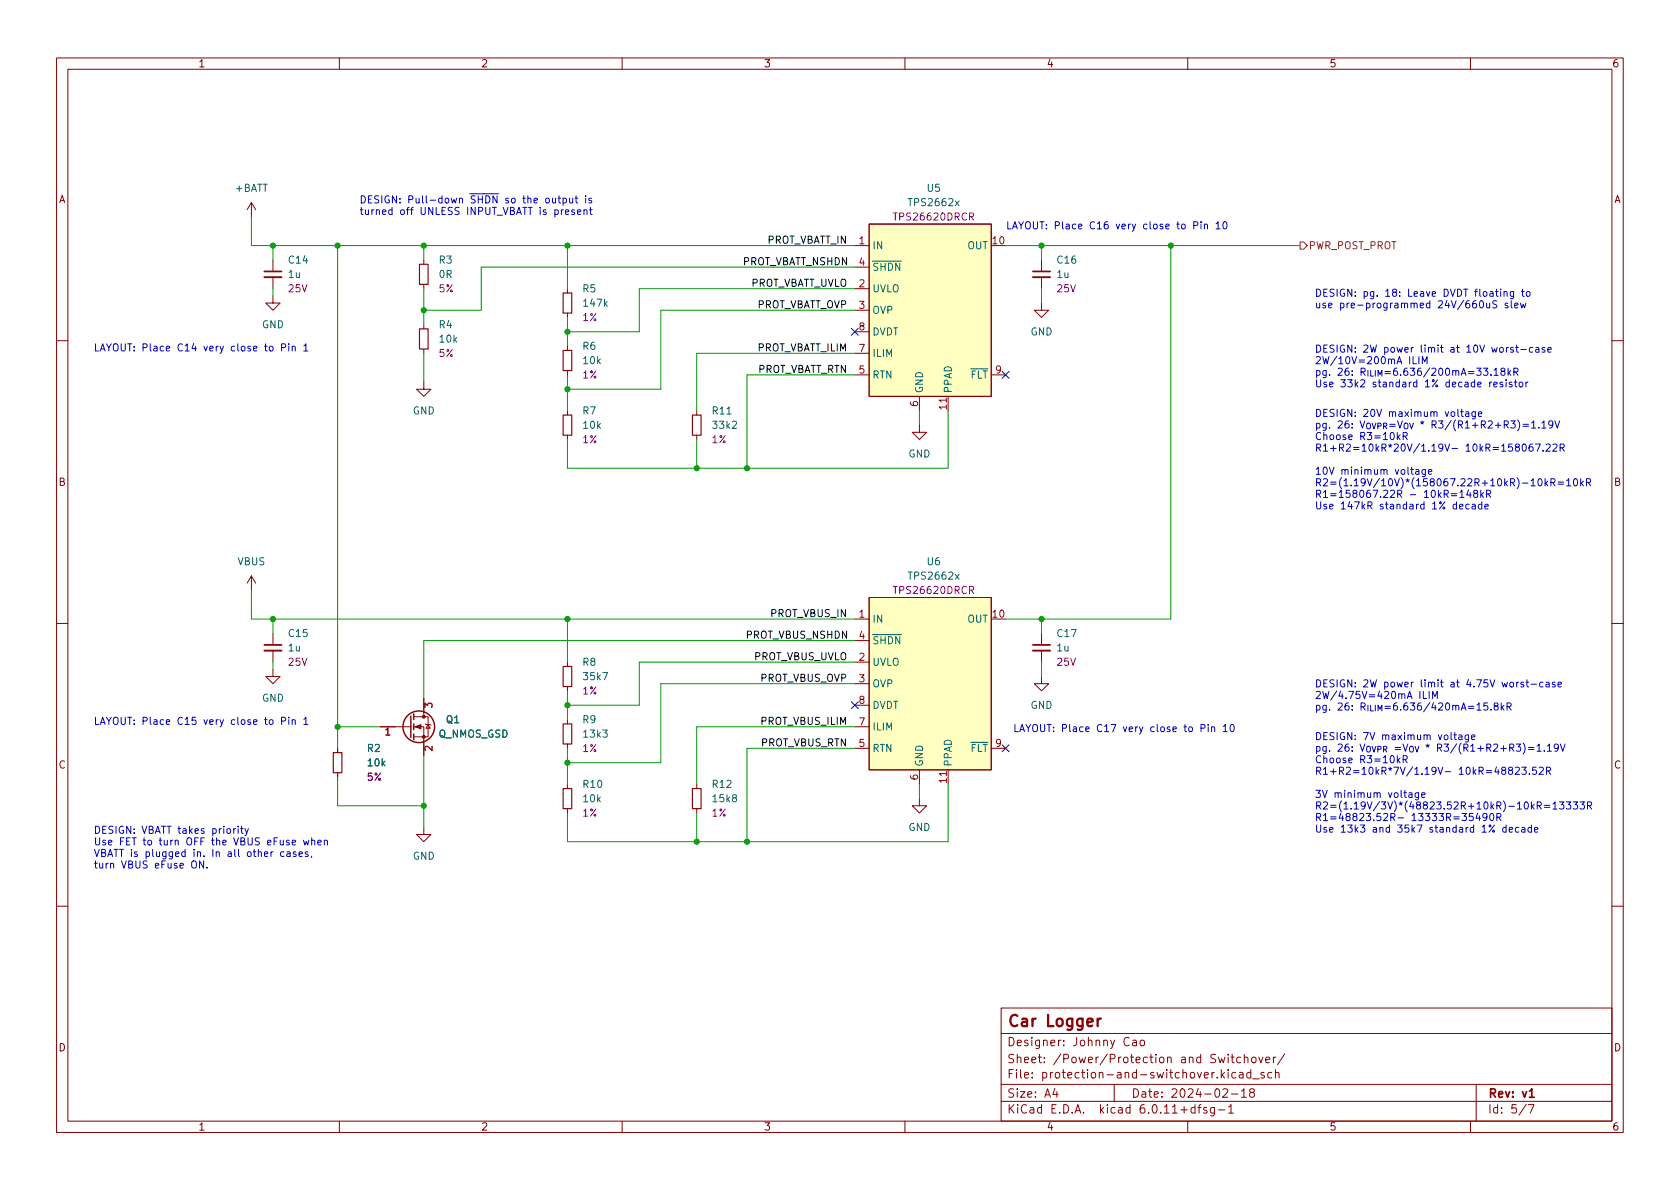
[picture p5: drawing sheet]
<svg xmlns="http://www.w3.org/2000/svg" width="297mm" height="210mm" viewBox="0 0 297 210" stroke-linecap="round" stroke-linejoin="round" font-family="sans-serif">
<g fill="none" stroke="#840000" stroke-width=".18">
<path d="M10 10.2h277v190.1h-277zM12 12.2h273v186.1h-273zM60 10.2v2M110 10.2v2M160 10.2v2M210 10.2v2M260 10.2v2M44.4 35.8v2.5M44.4 35.8l-.7 1.3M44.4 35.8l.8 1.3M153.7 39.6h21.6v30.5h-21.6zM48.3 52.3v1.3h1.2l-1.2 1.3-1.3-1.3h1.3"/>
<path d="M48.3 46v2M48.3 49v2M74.9 46v.7M74.9 50.3v.7M74.9 57.4v.8M100.3 51v.8M100.3 55.4v.7M151.1 43.4h2.6M151.1 51h2.6M151.1 54.9h2.6M151.1 47.2h2.6M151.1 58.7h2.6"/>
<path d="M175.3 43.4h2.5M184.1 53.6v1.3h1.3l-1.3 1.2-1.2-1.2h1.2M184.1 46v2M184.1 49v2M10 60.2h2M74.9 67.6v1.2h1.3l-1.3 1.3-1.2-1.3h1.2M74.9 61.7v.8M100.3 61.2v.8M100.3 65.5v.8M100.3 72.6v.8M100.3 77v.7M123.2 72.6v.8"/>
<path d="M123.2 77v.7M151.1 66.3h2.6M151.1 62.5h2.6M162.6 75.2v1.2h1.2l-1.2 1.3-1.3-1.3h1.3M162.6 70.1v2.5M167.6 70.1v2.5M175.3 66.3h2.5M285 60.2h2M10 110.2h2M44.4 101.8l-.7 1.3M44.4 101.8v2.6M44.4 101.8l.8 1.3"/>
<path d="M48.3 118.4v1.2h1.2l-1.2 1.3-1.3-1.3h1.3M48.3 112v2M48.3 115.1v2M100.3 117.1v.8M151.1 109.5h2.6M151.1 117.1h2.6M151.1 113.3h2.6M153.7 105.7h21.6v30.4h-21.6zM175.3 109.5h2.5M184.1 119.6v1.3h1.3l-1.3 1.3-1.2-1.3h1.2M184.1 112v2M184.1 115.1v2"/>
<path d="M285 110.2h2M59.7 132.3v.8M59.7 136.6v.8M67.3 128.5h5.3M73.2 128.5h1.7v5.1M73.2 126.7h2.5v3.6h-2.5M74.9 123.4v3.3M75.2 128l.1 .1h.8l.1 .2M75.7 128.1l.4 .7h-.8zM100.3 121.4v.8M100.3 127.2v.8M100.3 131.6v.7"/>
<path d="M100.3 138.7v.7M123.2 138.7v.7M151.1 128.5h2.6M151.1 120.9h2.6M151.1 132.3h2.6M151.1 124.7h2.6M162.6 136.1v2.6M167.6 136.1v2.6M175.3 132.3h2.5M74.9 146.3v1.3h1.3l-1.3 1.2-1.2-1.2h1.2M100.3 143v.8M123.2 143v.8"/>
<path d="M162.6 141.2v1.3h1.2l-1.2 1.3-1.3-1.3h1.3M10 160.2h2M177 178.3h108v20h-108zM285 160.2h2M60 198.3v2M110 198.3v2M160 198.3v2M177 194.8h108M177 191.8h108M177 182.8h108M182.5 190.5v.1M182.5 189.7v.1"/>
<path d="M184.6 187.8v.1M184.6 187v.1M187.6 183.9l-.3 .1-.2 .2M188.1 184.8v.1M188.1 184v.1M197 191.8v3M203.3 186.9h.6M203.5 186.4v1.3l.4 .2M204.4 186.4v.2M204.4 186.9v1M205.1 187l.4-.1 .3 .3v.4l-.3 .3h-.4l-.1-.3v-.4zM206.4 187.1l.2-.2 .4 .1 .1 .9"/>
<path d="M206.4 186.9v1M210 198.3v2M215.4 196.3h1.2M217.2 195.8l.4-.5v1.5M217.2 196.8h.9M217.7 193.5h1.2M218.5 189.7l-.4-.1-.3 .3v.4l.1 .3h.6M219.1 189.7h.6l.1 .9M219.5 193l.4-.5v1.5M219.5 194h.9M219.8 190l-.5 .1a.29 .29 0 0 0-.2 .2 .29 .29 0 0 0 .2 .3h.5M221.1 189.7l-.4-.1-.3 .3v.4l.2 .3h.5"/>
<path d="M221.1 189.1v1.5M221.2 193.2l-.3-.3 .1-.2 .2-.2 .4 .1 .2 .2-.1 .2-.6 .2-.2 .3 .1 .4 .2 .1h.4l.2-.3-.1-.4-.2-.1M221.5 190.8h1.1M223.5 189.7l-.4-.1-.2 .2 .1 .3 .5 .1v.4h-.6M224.9 189.7l-.5-.1-.3 .3v.4l.2 .3h.6M225.5 189.8l.2-.2 .4 .1v.9M225.5 189.1v1.5M227.1 186.4l-1.2 1.9M260 198.3v2M261 191.8v6.5M270.2 195.3h1l-.6 1.5"/>
</g>
<path d="M74.2 58.2h1.5v3.5h-1.5zM74.2 46.7h1.5v3.6h-1.5zM99.6 51.8h1.5v3.6h-1.5zM99.6 73.4h1.5v3.6h-1.5zM99.6 62h1.5v3.5h-1.5zM122.4 73.4h1.6v3.6h-1.6zM99.6 117.9h1.5v3.5h-1.5zM58.9 133.1h1.6v3.5h-1.6zM99.6 128h1.5v3.6h-1.5zM99.6 139.4h1.5v3.6h-1.5zM122.4 139.4h1.6v3.6h-1.6z" fill="none" stroke="#840000" stroke-width=".2"/>
<g fill="none" stroke="#006464" stroke-width=".18">
<path d="M168.9 35.5l.7 .9M169.6 35.5l-.7 .9M107 53.7l.4 .5M107.4 53.3l-.5 .5M154.3 46.2h5.1M128.5 73.2h.8M129.5 74.6l.5-.1 .2 .3-.8 1h.8M171.6 65.2h3.1M106.6 118.9h.8l-.5 1.3M154.3 112.2h5.1M168.9 101.6l.7 .8M169.6 101.6l-.7 .8"/>
<path d="M106.6 129.1h.8l-.5 .5 .4 .1v.5l-.2 .2-.5-.2M171.6 131.3h3.1M129.7 141.1l-.2-.3 .1-.2 .1-.1 .4 .1 .1 .2v.1l-.6 .2-.1 .2 .1 .4 .1 .1h.3l.2-.2v-.4l-.2-.1"/>
</g>
<path d="M46.7 49h3.1M182.6 49h3.1M46.7 115.1h3.1M182.6 115.1h3.1" fill="none" stroke="#840000" stroke-width=".33"/>
<path d="M46.7 48h3.1M182.6 48h3.1M46.7 114h3.1M182.6 114h3.1" fill="none" stroke="#840000" stroke-width=".3"/>
<g fill="none" stroke="#840000" stroke-width=".25">
<path d="M72.6 126.6v3.8M73.2 126.2v1M73.2 128v1M73.2 129.8v1"/>
<circle cx="74" cy="128.5" r="2.79"/>
</g>
<g fill="#840000" stroke="#840000" stroke-width=".18">
<path d="M73.4 128.5l1-.4v.8z"/>
<circle cx="74.9" cy="130.3" r=".25"/>
<circle cx="74.9" cy="126.7" r=".25"/>
</g>
<path d="M167.3 70.4v.7M68.2 129.1l.4-.4v1.3M75.1 125.1v-.8l.5 .5 .1-.4h.6l.1 .2-.1 .5M76.4 132v.8l-.9-.8-.4 .2 .1 .5M167.3 136.4v.8" fill="none" stroke="#a90000" stroke-width=".18"/>
<g fill="#ffffc2" stroke="#ffffc2" stroke-width=".18">
<path d="M153.7 105.7h21.6v30.4h-21.6z"/>
<path d="M153.7 39.6h21.6v30.5h-21.6z"/>
</g>
<path d="M171.4 38.3h.6l.1-.2v-.3l-.7-.1v1.2M171.7 38.3l.4 .6M171.4 104.4l.6-.1 .1-.2v-.3l-.7-.1v1.3M171.7 104.4l.4 .6" fill="none" stroke="#840084" stroke-width=".18"/>
<path d="M229.9 42.8h.6l.6 .6-.6 .7h-.6z" fill="none" stroke="#725600" stroke-width=".18"/>
<g fill="none" stroke="#0000c2" stroke-width=".18">
<path d="M69.3 37.2l-.3-.1-.3 .2 .1 .6h.5M69.3 36.7v1.2M79.8 35l.2 .9 .3-.6 .2 .6 .3-.9M81.2 35.2l.2-.2 .3 .1 .1 .8M81.2 35v.9M103.6 34.6v.1M103.6 35v.9M104.6 35.1l-.3-.1-.2 .2 .1 .2 .4 .1v.3h-.5M211.1 39.9l.6-.1 .1-.2-.1-.3-.6-.1v1.3M215 39.6l.4-.4v1.3M216.3 39.3l.2-.1a.68 .68 0 0 1 .5 .6 .68 .68 0 0 1-.5 .7l-.2-.1-.1-.4zM215 40.5h.7"/>
<path d="M250 53.8l.2-.2 .3 .1 .1 .7M251.1 54l.6-.1v-.2l-.4-.1-.2 .2 .1 .6h.5M252.8 53.7l-.4-.1-.2 .2 .1 .6h.5M252.8 53.2v1.2M264.7 53.2h-.5l-.3 .2 .2 .3 .5 .3v.3l-.2 .1h-.5M267.6 51.6v1l-.2 .2h-.3M267.6 51.6h-.3l-.3 .2 .1 .5h.5M269 51.6h.5M49.8 61.5l.6-.1 .1-.2v-.3l-.7-.1v1.3M53.7 61.2l.4-.4v1.3M53.7 62.1h.7M238.5 77.3l.6-.1-.1-.2-.3-.1-.2 .2v.6h.5"/>
<path d="M245.5 63.6l.2-.1h.3v.8M246 63.7l.2-.2h.3l.1 .8M247 64.3l.4-1.2 .4 1.2M247.1 64h.6M248.1 77.1h.6l.1-.2v-.3l-.7-.1v1.2M248.4 77.1l.4 .6M250.5 67.6h-.4l-.2 .2 .1 .6h.5M250.5 67.1v1.3M253.2 78.9l.3-.4v1.3M253.2 79.8h.7M253.5 73l.2-.2 .3 .1 .1 .8M254.7 61.4h.5"/>
<path d="M254.9 61v1.1l.3 .2M255.1 79.1l-.2 .2h-.3l-.2-.2 .1-.5 .4-.1 .1 .1a.84 .84 0 0 1-.3 1.2h-.2M255.5 78.5l.4 1.3 .4-1.3M256.7 79.3h1M259.3 61.4l.4-.4v1.3M259.3 62.3h.8M261.4 73.2l.6-.1-.1-.2-.3-.1-.2 .2 .1 .6h.4M263.8 61.4l.2 .9 .2-.6 .3 .6 .2-.9M267.7 65.8l.6-.1 .1-.2-.1-.3-.6-.1v1.3M268 65.8l.4 .6M272.6 74.8l.4-.4v1.3M272.6 75.7h.7"/>
<path d="M273.7 61.9l.6-.2-.1-.2-.3-.1-.2 .2v.6h.5M274.6 75l-.3 .2h-.2l-.3-.2 .1-.5 .4-.1 .2 .1a.84 .84 0 0 1-.3 1.2h-.3M274.6 78.6l.5-.1 .2 .4-.8 .9h.8M274.9 74.4l.4 1.3 .5-1.3M275.8 79.2l.7-.1 .1-.2-.1-.3-.7-.1v1.3M276.1 79.2l.5 .6M244.7 83.2l.2-.2 .3 .1v.8M245.9 86.8l.4-.1 .3 .4-.8 .9h.8M247.1 87.4l.6-.1 .1-.2v-.3l-.7-.1v1.3M247.4 87.4l.4 .6M249.4 87.5h.9M251.8 89.2h-.4l-.2 .2 .1 .5h.5"/>
<path d="M251.8 88.7v1.3M252.6 83.5l.6-.2-.1-.2-.4-.1-.1 .2v.6h.5M262.8 87.4l.6-.1 .2-.2-.1-.3-.7-.1v1.3M263.1 87.4l.5 .6M272 84.8l.2-.2a.68 .68 0 0 1 .5 .7 .68 .68 0 0 1-.5 .6l-.2-.1-.1-.4zM273.2 84.6v1.3M273.3 85.4l.4 .5M273.7 85.1l-.5 .5M274.2 85.3h.6l.1-.2v-.3l-.7-.2v1.3M274.5 85.3l.4 .6M275.5 85.3h1M275.5 85.6h1"/>
<path d="M277 85l.4-.4v1.3M277 85.9h.7M278.4 84.7l.1-.1a.68 .68 0 0 1 .4 .7 .68 .68 0 0 1-.4 .6 .85 .85 0 0 1-.1-1.2zM279.5 84.6v1.3M279.6 85.4l.4 .5M280 85.1l-.5 .5M280.5 85.3h.6l.1-.2v-.3l-.7-.2v1.3M280.8 85.3l.4 .6M49.8 127.5l.6-.1 .1-.1v-.3l-.7-.2v1.3M53.7 127.2l.4-.4v1.3M53.7 128.1h.7M212.3 128.8l.7-.1 .1-.2-.1-.3-.7-.1v1.3"/>
<path d="M216.3 128.5l.3-.4v1.3M216.3 129.4h.7M217.6 128.2l.2-.1a.68 .68 0 0 1 .4 .6 .68 .68 0 0 1-.4 .7l-.2-.1-.1-.4zM238.5 134.5l.6-.2-.1-.2-.3-.1-.2 .2v.6h.5M247.3 122.8l.2-.1h.3v.8M247.8 122.9l.2-.2h.3l.1 .8M248.1 134.3l.6-.1 .1-.2v-.3l-.7-.1v1.3M248.4 134.3l.4 .6M248.8 123.5l.4-1.2 .5 1.2M248.9 123.2h.6M252 136l.3-.3v1.2M252 136.9h.7"/>
<path d="M252.3 130.1l.2-.1h.3l.1 .8M253.9 136.2l-.2 .3h-.3l-.2-.3 .1-.5h.4l.1 .1a.84 .84 0 0 1-.3 1.1h-.2M254.3 135.7l.4 1.2 .4-1.2M254.7 120.6h.5M254.9 120.2v1.1l.3 .2M255.5 136.5h1M260.2 130.4l.6-.1-.1-.3h-.3l-.2 .1v.6h.5M265.6 120.6l.2 .9 .2-.6 .3 .6 .2-.9M266.5 125l.6-.1 .1-.2-.1-.3-.6-.1v1.3M266.8 125l.4 .6M272.2 135.8l.4-.1 .3 .3-.8 .9h.8M273.4 136.3h.6l.2-.2-.1-.3-.7-.1v1.2"/>
<path d="M273.6 131.9l.3-.3v1.2M273.6 132.8h.7M273.7 136.3l.5 .6M275.5 121.1l.6-.2-.1-.2-.3-.1-.2 .2v.6h.5M275.5 132.1l-.2 .3h-.3l-.2-.3 .1-.5h.4l.2 .1a.84 .84 0 0 1-.3 1.1h-.3M275.9 131.6l.4 1.2 .4-1.2M19.5 152.8l.2-.1h.3l.1 .8M32.7 150.7l-.3-.1-.3 .3 .1 .5h.5M32.7 150.2v1.3M41.3 148.1l.4 1.3 .5-1.3M43.3 146.5l.3 .9M43.9 150.7l.3-.1 .2 .3v.3l-.2 .3-.3-.1-.2-.2z"/>
<path d="M43.9 146.5l-.4 1.2-.2 .1M50.2 150.7l-.4-.1-.2 .3 .1 .5h.5M53.7 148.6l.2 .8 .2-.6 .3 .6 .2-.8M243.5 140.4l.2-.2h.3v.8M245.9 144.5l.6-.1 .1-.1v-.3l-.7-.2v1.3M246.2 144.5l.4 .6M247.2 144.6h.9M251.4 140.6l.6-.1-.1-.3h-.4l-.1 .2v.6h.5M260.5 146.4l-.3-.1-.3 .3 .2 .5h.4M260.5 145.9v1.3M262.1 146.3l.3-.4v1.3M262.1 147.2h.7"/>
<path d="M263.5 144l.2-.2a.68 .68 0 0 1 .4 .7 .68 .68 0 0 1-.4 .6l-.2-.1-.1-.4zM264.7 144.5l.6-.1 .1-.1-.1-.3-.6-.2v1.3M265 144.5l.4 .6M271.8 142.5l.6-.1 .1-.2v-.3l-.7-.1v1.3M272.1 142.5l.4 .6M273.1 142.4h.9M273.1 142.8h.9M274.6 142.2l.3-.4v1.3M274.6 143.1h.7M275.7 141.8h.8l-.4 .5 .4 .1v.5l-.2 .2-.6-.2M276.9 141.8h.8l-.4 .5 .4 .1v.5l-.2 .2-.6-.2M278.1 141.8h.8l-.4 .5 .4 .1v.5l-.2 .2-.6-.2"/>
<path d="M279.4 141.8h.7l-.4 .5 .4 .1v.5l-.2 .2-.5-.2M280.7 142.5l.6-.1 .1-.2v-.3l-.7-.1v1.3M281 142.5l.4 .6"/>
</g>
<g fill="none" stroke="#009600" stroke-width=".18">
<path d="M44.4 38.3v5.1h106.7M48.3 43.4v2.6M48.3 51v1.3M59.7 43.4v88.9M74.9 43.4v2.6M74.9 51v6.4M100.3 43.4v7.6M100.3 56.1v5.1M151.1 51h-38.1v7.7h-12.7M151.1 54.9h-34.3v13.9h-16.5M151.1 47.2h-66v7.7h-10.2M177.8 43.4h52.1"/>
<path d="M184.1 43.4v2.6M184.1 51v2.6M207 43.4v66.1h-29.2M74.9 62.5v5.1M100.3 66.3v6.3M123.2 77.7v5.1M151.1 62.5h-27.9v10.1M151.1 66.3h-19v16.5M162.6 72.6v2.6M167.6 72.6v10.2h-67.3v-5.1M44.4 104.4v5.1h106.7M48.3 109.5v2.5"/>
<path d="M48.3 117.1v1.3M100.3 109.5v7.6M151.1 113.3h-76.2v10.1M151.1 117.1h-38.1v7.6h-12.7M184.1 109.5v2.5M184.1 117.1v2.5M59.7 128.5h7.6M59.7 137.4v5.1h15.2M74.9 133.6v12.7M100.3 122.2v5M100.3 132.3v6.4M151.1 128.5h-27.9v10.2"/>
<path d="M151.1 120.9h-34.3v14h-16.5M151.1 132.3h-19v16.5M162.6 138.7v2.5M167.6 138.7v10.1h-67.3v-5M123.2 143.8v5"/>
</g>
<path d="M150.5 58.1l1.2 1.2M151.7 58.1l-1.2 1.2M177.2 65.7l1.2 1.2M178.4 65.7l-1.2 1.2M150.5 124.1l1.2 1.2M151.7 124.1l-1.2 1.2M177.2 131.7l1.2 1.2M178.4 131.7l-1.2 1.2" fill="none" stroke="#000084" stroke-width=".18"/>
<g fill="#009600" stroke="#009600" stroke-width=".18">
<circle cx="100.3" cy="68.8" r=".46"/>
<circle cx="100.3" cy="58.7" r=".46"/>
<circle cx="100.3" cy="43.4" r=".46"/>
<circle cx="123.2" cy="82.8" r=".46"/>
<circle cx="132.1" cy="148.8" r=".46"/>
<circle cx="123.2" cy="148.8" r=".46"/>
<circle cx="100.3" cy="134.9" r=".46"/>
<circle cx="100.3" cy="124.7" r=".46"/>
<circle cx="100.3" cy="109.5" r=".46"/>
<circle cx="74.9" cy="142.5" r=".46"/>
<circle cx="48.3" cy="109.5" r=".46"/>
<circle cx="59.7" cy="128.5" r=".46"/>
<circle cx="59.7" cy="43.4" r=".46"/>
<circle cx="48.3" cy="43.4" r=".46"/>
<circle cx="74.9" cy="43.4" r=".46"/>
<circle cx="74.9" cy="54.9" r=".46"/>
<circle cx="184.1" cy="109.5" r=".46"/>
<circle cx="184.1" cy="43.4" r=".46"/>
<circle cx="207" cy="43.4" r=".46"/>
<circle cx="132.1" cy="82.8" r=".46"/>
</g>
<g font-size="2.8" fill="#840000">
<text x="178" y="182.2">Car</text>
<text x="185" y="182.2">Logger</text>
</g>
<g font-size="2.1" fill="#840000">
<text x="178" y="185.5">Designer:</text>
<text x="189.7" y="185.5">Johnny</text>
<text x="198.7" y="185.5">Cao</text>
<text x="178" y="191.2">File:</text>
<text x="178" y="188.5">Sheet:</text>
<text x="184.1" y="191.2">protection-and-switchover.kicad_sch</text>
<text x="186.2" y="188.5">/Power/Protection</text>
<text x="208.8" y="188.5">and</text>
<text x="214.2" y="188.5">Switchover/</text>
<text x="178" y="197.4">KiCad</text>
<text x="178" y="194.6">Size:</text>
<text x="184.7" y="194.6">A4</text>
<text x="185.7" y="197.4">E.D.A.</text>
<text x="194.6" y="197.4">kicad</text>
<text x="200" y="194.6">Date:</text>
<text x="201.8" y="197.4">6.0.11+dfsg-1</text>
<text x="207" y="194.6">2024-02-18</text>
<text x="263" y="194.6">Rev:</text>
<text x="263" y="197.4">Id:</text>
<text x="267.1" y="197.4">5/7</text>
<text x="269.1" y="194.6">v1</text>
</g>
<g font-size="1.8" fill="#840000">
<text x="35" y="12.3">1</text>
<text x="85" y="12.3">2</text>
<text x="135" y="12.3">3</text>
<text x="185" y="12.3">4</text>
<text x="235" y="12.3">5</text>
<text x="285" y="12.3">6</text>
<text x="10.4" y="36.3">A</text>
<text x="285.4" y="36.3">A</text>
<text x="10.3" y="86.3">B</text>
<text x="285.3" y="86.3">B</text>
<text x="10.3" y="136.3">C</text>
<text x="285.3" y="136.3">C</text>
<text x="10.3" y="186.3">D</text>
<text x="285.3" y="186.3">D</text>
<text x="35" y="200.3">1</text>
<text x="85" y="200.3">2</text>
<text x="135" y="200.3">3</text>
<text x="185" y="200.3">4</text>
<text x="235" y="200.3">5</text>
<text x="285" y="200.3">6</text>
</g>
<g font-size="1.8" fill="#006464">
<text x="41.4" y="34.3">+BATT</text>
<text x="163.8" y="34.3">U5</text>
<text x="160.4" y="36.8">TPS2662x</text>
<text x="50.8" y="47">C14</text>
<text x="77.5" y="47">R3</text>
<text x="154.2" y="44.5">IN</text>
<text x="171" y="44.5">OUT</text>
<text x="186.7" y="47">C16</text>
<text x="50.8" y="49.5">1u</text>
<text x="77.5" y="49.5">0R</text>
<text x="102.9" y="52.1">R5</text>
<text x="154.2" y="52.1">UVLO</text>
<text x="154.2" y="48.3">~{SHDN}</text>
<text x="186.7" y="49.5">1u</text>
<text x="46.2" y="58.4">GND</text>
<text x="77.5" y="58.4">R4</text>
<text x="102.9" y="54.6">147k</text>
<text x="154.2" y="55.9">OVP</text>
<text x="154.2" y="59.7">DVDT</text>
<text x="182.1" y="59.7">GND</text>
<text x="77.5" y="61">10k</text>
<text x="102.9" y="62.2">R6</text>
<text x="102.9" y="64.8">10k</text>
<text x="154.2" y="63.5">ILIM</text>
<text x="154.2" y="67.3">RTN</text>
<text x="163.6" y="69.6" transform="rotate(-90 163.6 69.6)">GND</text>
<text x="168.7" y="69.6" transform="rotate(-90 168.7 69.6)">PPAD</text>
<text x="171.5" y="67.3">~{FLT}</text>
<text x="72.9" y="73.7">GND</text>
<text x="102.9" y="73.7">R7</text>
<text x="102.9" y="76.2">10k</text>
<text x="125.7" y="73.7">R11</text>
<text x="125.7" y="76.2">33k2</text>
<text x="160.5" y="81.3">GND</text>
<text x="41.9" y="100.3">VBUS</text>
<text x="163.8" y="100.3">U6</text>
<text x="160.4" y="102.9">TPS2662x</text>
<text x="50.8" y="113">C15</text>
<text x="154.2" y="110.5">IN</text>
<text x="171" y="110.5">OUT</text>
<text x="186.7" y="113">C17</text>
<text x="50.8" y="115.6">1u</text>
<text x="102.9" y="118.1">R8</text>
<text x="154.2" y="118.1">UVLO</text>
<text x="154.2" y="114.3">~{SHDN}</text>
<text x="186.7" y="115.6">1u</text>
<text x="46.2" y="124.5">GND</text>
<text x="102.9" y="120.7">35k7</text>
<text x="154.2" y="121.9">OVP</text>
<text x="154.2" y="125.7">DVDT</text>
<text x="182.1" y="125.7">GND</text>
<text x="77.5" y="130.8">Q_NMOS_GSD</text>
<text x="78.7" y="128.3">Q1</text>
<text x="102.9" y="128.3">R9</text>
<text x="102.9" y="130.8">13k3</text>
<text x="154.2" y="129.5">ILIM</text>
<text x="64.8" y="133.4">R2</text>
<text x="64.8" y="135.9">10k</text>
<text x="154.2" y="133.4">RTN</text>
<text x="163.6" y="135.6" transform="rotate(-90 163.6 135.6)">GND</text>
<text x="168.7" y="135.6" transform="rotate(-90 168.7 135.6)">PPAD</text>
<text x="171.5" y="133.4">~{FLT}</text>
<text x="102.9" y="139.7">R10</text>
<text x="102.9" y="142.2">10k</text>
<text x="125.7" y="139.7">R12</text>
<text x="125.7" y="142.2">15k8</text>
<text x="160.5" y="147.3">GND</text>
<text x="72.9" y="152.4">GND</text>
</g>
<g font-size="1.8" fill="#0000c2">
<text x="63.5" y="36">DESIGN:</text>
<text x="72.1" y="36">Pull-down</text>
<text x="83.3" y="36">~{SHDN}</text>
<text x="89.5" y="36">so</text>
<text x="92.8" y="36">the</text>
<text x="96.9" y="36">output</text>
<text x="63.5" y="38">turned</text>
<text x="70.7" y="38">off</text>
<text x="74.4" y="38">UNLESS</text>
<text x="82.8" y="38">INPUT_VBATT is</text>
<text x="98.5" y="38">present</text>
<text x="177.8" y="40.5">LAYOUT: Place</text>
<text x="192.7" y="40.5">C16</text>
<text x="197.5" y="40.5">very</text>
<text x="202.5" y="40.5">close</text>
<text x="208.6" y="40.5">to</text>
<text x="211.6" y="40.5">Pin</text>
<text x="232.4" y="52.5">DESIGN:</text>
<text x="241" y="52.5">pg.</text>
<text x="245" y="52.5">18:</text>
<text x="249.1" y="52.5">Leave</text>
<text x="255.6" y="52.5">DVDT floating</text>
<text x="269.7" y="52.5">to</text>
<text x="232.4" y="54.5">use</text>
<text x="236.8" y="54.5">pre-programmed</text>
<text x="254.3" y="54.5">24V/660uS</text>
<text x="266.3" y="54.5">slew</text>
<text x="16.5" y="62.1">LAYOUT: Place</text>
<text x="31.5" y="62.1">C14</text>
<text x="36.3" y="62.1">very</text>
<text x="41.2" y="62.1">close</text>
<text x="47.3" y="62.1">to</text>
<text x="50.3" y="62.1">Pin</text>
<text x="232.4" y="62.3">DESIGN:</text>
<text x="232.4" y="64.4">2W/10V=200mA</text>
<text x="241" y="62.3">2W power</text>
<text x="249" y="64.4">ILIM</text>
<text x="251.4" y="62.3">limit</text>
<text x="256.8" y="62.3">at</text>
<text x="259.8" y="62.3">10V</text>
<text x="264.4" y="62.3">worst-case</text>
<text x="232.4" y="66.4">pg.</text>
<text x="232.4" y="68.5">Use</text>
<text x="236.4" y="66.4">26:</text>
<text x="237" y="68.5">33k2</text>
<text x="240.6" y="66.4">R_{ILIM}=6.636/200mA=33.18kR</text>
<text x="242.8" y="68.5">standard</text>
<text x="252.2" y="68.5">1% decade</text>
<text x="263.8" y="68.5">resistor</text>
<text x="232.4" y="73.7">DESIGN:</text>
<text x="232.4" y="75.8">pg.</text>
<text x="232.4" y="77.8">Choose</text>
<text x="236.4" y="75.8">26:</text>
<text x="240.4" y="77.8">R3=10kR</text>
<text x="240.6" y="75.8">V_{OVPR}=V_{OV}</text>
<text x="241" y="73.7">20V</text>
<text x="245.6" y="73.7">maximum</text>
<text x="251.3" y="75.8">*</text>
<text x="253.4" y="75.8">R3/(R1+R2+R3)=1.19V</text>
<text x="255.7" y="73.7">voltage</text>
<text x="232.4" y="79.8">R1+R2=10kR*20V/1.19V-</text>
<text x="232.4" y="83.9">10V</text>
<text x="237" y="83.9">minimum</text>
<text x="246.7" y="83.9">voltage</text>
<text x="259.1" y="79.8">10kR=158067.22R</text>
<text x="232.4" y="86">R2=(1.19V/10V)*(158067.22R+10kR)-10kR=10kR</text>
<text x="232.4" y="88">R1=158067.22R</text>
<text x="251.8" y="88">10kR=148kR</text>
<text x="232.4" y="90.1">Use</text>
<text x="237" y="90.1">147kR</text>
<text x="244" y="90.1">standard</text>
<text x="253.4" y="90.1">1% decade</text>
<text x="232.4" y="121.5">DESIGN:</text>
<text x="232.4" y="123.6">2W/4.75V=420mA</text>
<text x="232.4" y="125.6">pg.</text>
<text x="236.4" y="125.6">26:</text>
<text x="240.6" y="125.6">R_{ILIM}=6.636/420mA=15.8kR</text>
<text x="241" y="121.5">2W power</text>
<text x="250.8" y="123.6">ILIM</text>
<text x="251.4" y="121.5">limit</text>
<text x="256.8" y="121.5">at</text>
<text x="259.8" y="121.5">4.75V</text>
<text x="266.2" y="121.5">worst-case</text>
<text x="16.5" y="128.2">LAYOUT: Place</text>
<text x="31.5" y="128.2">C15</text>
<text x="36.3" y="128.2">very</text>
<text x="41.2" y="128.2">close</text>
<text x="47.3" y="128.2">to</text>
<text x="50.3" y="128.2">Pin</text>
<text x="179.1" y="129.4">LAYOUT: Place</text>
<text x="194" y="129.4">C17</text>
<text x="198.8" y="129.4">very</text>
<text x="203.7" y="129.4">close</text>
<text x="209.9" y="129.4">to</text>
<text x="212.9" y="129.4">Pin</text>
<text x="232.4" y="130.9">DESIGN:</text>
<text x="241" y="130.9">7V</text>
<text x="244.4" y="130.9">maximum</text>
<text x="254.5" y="130.9">voltage</text>
<text x="232.4" y="132.9">pg.</text>
<text x="232.4" y="135">Choose</text>
<text x="232.4" y="137">R1+R2=10kR*7V/1.19V-</text>
<text x="236.4" y="132.9">26:</text>
<text x="240.4" y="135">R3=10kR</text>
<text x="240.6" y="132.9">V_{OVPR}</text>
<text x="246.8" y="132.9">=V_{OV} R3/(R1+R2+R3)=1.19V</text>
<text x="252.5" y="132.9">*</text>
<text x="257.8" y="137">10kR=48823.52R</text>
<text x="232.4" y="141.1">3V</text>
<text x="232.4" y="143.1">R2=(1.19V/3V)*(48823.52R+10kR)-10kR=13333R</text>
<text x="235.8" y="141.1">minimum</text>
<text x="245.5" y="141.1">voltage</text>
<text x="16.5" y="147.4">DESIGN:</text>
<text x="16.5" y="149.5">Use</text>
<text x="21.1" y="149.5">FET to</text>
<text x="25.1" y="147.4">VBATT takes</text>
<text x="28.4" y="149.5">turn</text>
<text x="33.3" y="149.5">OFF the</text>
<text x="37.7" y="147.4">priority</text>
<text x="42" y="149.5">VBUS eFuse</text>
<text x="54.6" y="149.5">when</text>
<text x="232.4" y="145.2">R1=48823.52R-</text>
<text x="232.4" y="147.2">Use</text>
<text x="237" y="147.2">13k3</text>
<text x="242.8" y="147.2">and</text>
<text x="247.3" y="147.2">35k7</text>
<text x="249.5" y="145.2">13333R=35490R</text>
<text x="253.1" y="147.2">standard</text>
<text x="262.5" y="147.2">1% decade</text>
<text x="16.5" y="151.5">VBATT is</text>
<text x="16.5" y="153.6">turn</text>
<text x="21.4" y="153.6">VBUS eFuse</text>
<text x="25.8" y="151.5">plugged</text>
<text x="34" y="153.6">ON.</text>
<text x="34.4" y="151.5">in.</text>
<text x="37.9" y="151.5">In</text>
<text x="40.7" y="151.5">all</text>
<text x="44.3" y="151.5">other</text>
<text x="50.4" y="151.5">cases,</text>
</g>
<g font-size="1.8" fill="#840084">
<text x="157.7" y="39.4">TPS26620DRCR</text>
<text x="50.8" y="52.1">25V</text>
<text x="77.5" y="52.1">5%</text>
<text x="186.7" y="52.1">25V</text>
<text x="102.9" y="57.2">1%</text>
<text x="77.5" y="63.5">5%</text>
<text x="102.9" y="67.3">1%</text>
<text x="102.9" y="78.7">1%</text>
<text x="125.7" y="78.7">1%</text>
<text x="157.7" y="105.4">TPS26620DRCR</text>
<text x="50.8" y="118.1">25V</text>
<text x="186.7" y="118.1">25V</text>
<text x="102.9" y="123.2">1%</text>
<text x="102.9" y="133.4">1%</text>
<text x="64.8" y="138.4">5%</text>
<text x="102.9" y="144.8">1%</text>
<text x="125.7" y="144.8">1%</text>
</g>
<g font-size="1.8" fill="#0f0f0f">
<text x="131.3" y="46.9">PROT_VBATT_NSHDN</text>
<text x="135.6" y="43.1">PROT_VBATT_IN</text>
<text x="132.8" y="50.7">PROT_VBATT_UVLO</text>
<text x="133.9" y="54.5">PROT_VBATT_OVP</text>
<text x="133.9" y="62.1">PROT_VBATT_ILIM</text>
<text x="134" y="65.9">PROT_VBATT_RTN</text>
<text x="131.8" y="112.9">PROT_VBUS_NSHDN</text>
<text x="136.1" y="109.1">PROT_VBUS_IN</text>
<text x="133.3" y="116.7">PROT_VBUS_UVLO</text>
<text x="134.3" y="120.5">PROT_VBUS_OVP</text>
<text x="134.3" y="128.2">PROT_VBUS_ILIM</text>
<text x="134.5" y="132">PROT_VBUS_RTN</text>
</g>
<g font-size="1.8" fill="#a90000">
<text x="151.7" y="43.2">1</text>
<text x="151.7" y="47">4</text>
<text x="175.2" y="43.2">10</text>
<text x="151.7" y="50.8">2</text>
<text x="151.7" y="54.6">3</text>
<text x="151.7" y="58.4">8</text>
<text x="151.7" y="62.2">7</text>
<text x="151.7" y="66">5</text>
<text x="175.8" y="66">9</text>
<text x="162.3" y="72" transform="rotate(-90 162.3 72)">6</text>
<text x="167.4" y="72.7" transform="rotate(-90 167.4 72.7)">11</text>
<text x="151.7" y="109.2">1</text>
<text x="151.7" y="113">4</text>
<text x="175.2" y="109.2">10</text>
<text x="151.7" y="116.8">2</text>
<text x="151.7" y="120.6">3</text>
<text x="151.7" y="124.5">8</text>
<text x="67.9" y="130.8">1</text>
<text x="151.7" y="128.3">7</text>
<text x="151.7" y="132.1">5</text>
<text x="175.8" y="132.1">9</text>
<text x="162.3" y="138.1" transform="rotate(-90 162.3 138.1)">6</text>
<text x="167.4" y="138.7" transform="rotate(-90 167.4 138.7)">11</text>
</g>
<text font-size="1.8" fill="#725600" x="231.3" y="44.5">PWR_POST_PROT</text>
</svg>
